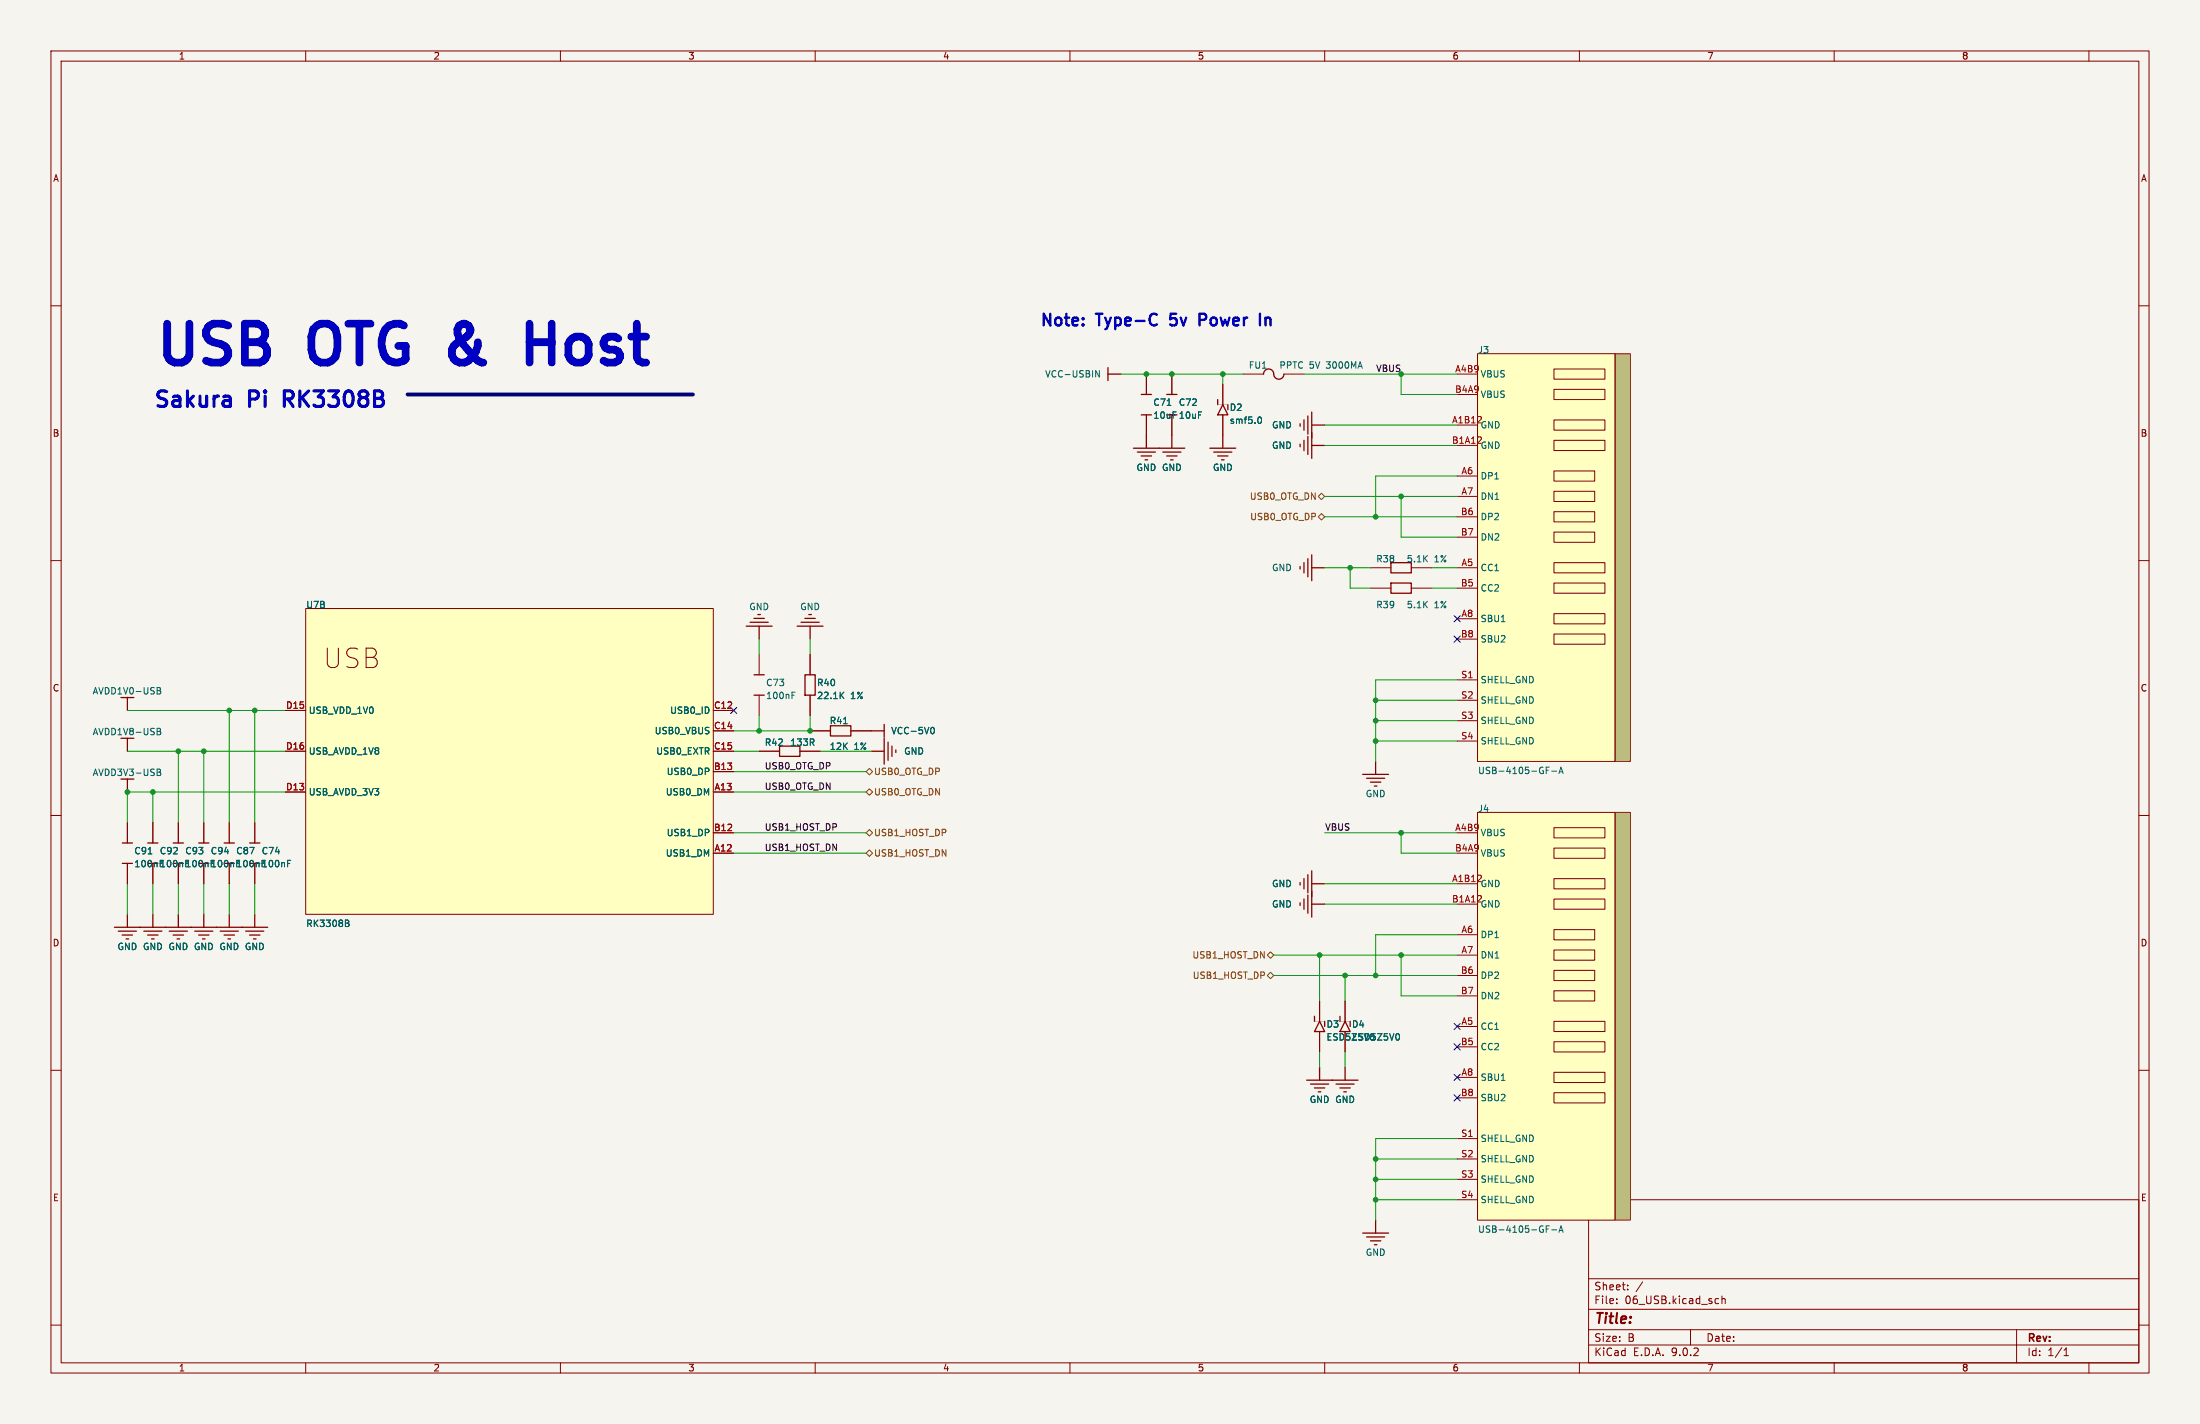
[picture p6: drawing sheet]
<svg xmlns="http://www.w3.org/2000/svg" width="432mm" height="279mm" viewBox="0 0 432 279" stroke-linecap="round" stroke-linejoin="round" font-family="sans-serif">
<path d="M0 0h431.8v279.4h-431.8z" fill="#f5f4ef" stroke="#f5f4ef" stroke-width=".2"/>
<g fill="none" stroke="#830000" stroke-width=".2">
<path d="M10 10h411.8v259.4h-411.8zM12 12h407.8v255.4h-407.8zM60 10v2M110 10v2M160 10v2M210 10v2M260 10v2M310 10v2M360 10v2M410 10v2M10 60h2M419.8 60h2"/>
<path d="M10 110h2M419.8 110h2M10 160h2M419.8 160h2M35 161.4v4M35 169.4v4M10 210h2M419.8 210h2M311.8 235.4h108v32h-108zM10 260h2M311.8 256.9h108M311.8 250.9h108"/>
<path d="M317.3 255.6v.2M317.3 254.9v.1M319.5 252.9v.2M319.5 252.2v.1M322.4 251.5l-1.3 1.9M336.9 254.8l.4 .1M337.3 255.7l-.4 .1M338 254.9l.2-.1 .3 .1 .1 .9M338 254.3v1.5M419.8 260h2M60 267.4v2M110 267.4v2"/>
<path d="M160 267.4v2M210 267.4v2M260 267.4v2M310 267.4v2M311.8 263.9h108M311.8 260.9h108M331.8 260.9v3M360 267.4v2M395.8 260.9v6.5M405.1 266h.9M405.1 264.9l.4-.4v1.5M410 267.4v2"/>
</g>
<g fill="none" stroke="#830000" stroke-width=".25">
<path d="M217.5 72.1v2.6M217.5 73.4h2.5M255.2 83.1v.6M255.9 82.4v2M256.7 81.6v3.6M257.5 80.9v5M257.5 83.4h2.5M25 152.9v2.5M30 179.4v2.5M34 165.4h2M27.5 181.9h5M28.2 182.7h3.6"/>
<path d="M29 183.5h2M29.7 184.2h.6M258 199.4v1M256.5 211.9h5M257.2 212.7h3.6M258 213.5h2M258.7 214.2h.6M259 209.4v2.5M270 239.4v2.5M267.5 241.9h5M268.2 242.7h3.6M269 243.5h2"/>
<path d="M269.7 244.2h.6"/>
</g>
<path d="M215.1 72.7l.7 1.3v-1.3M30.8 150.9l.6 .1 .1 .3-.2 .2M30.8 151.5h.5M31.3 151.5l.3 .2-.1 .3-.7 .2" fill="none" stroke="#006363" stroke-width=".2"/>
<path d="M258 200.4h2z" fill="#830000"/>
<g fill="none" stroke="#830000" stroke-width=".25">
<path d="M224 77.4h2M229 77.4h2M239 78.4v1M240 79.4l1 2h-2zM248 73.4a1.05 1.05 0 0 1 1.2-1 1.05 1.05 0 0 1 .9 1.3 1 1 0 0 0 1.1 .7 1 1 0 0 0 .8-1M222.5 87.9h10M223.2 88.7h3.6M224 89.5h2M224 81.4h2M224.7 90.2h.6M225 85.4v2.5M228.2 88.7h3.6"/>
<path d="M229 89.5h2M229 81.4h2M229.7 90.2h.6M230 85.4v2.5M237.5 87.9h5M238.2 88.7h3.6M239 89.5h2M239.7 90.2h.6M240 85.4v2.5M255.2 87.1v.6M255.9 86.4v2M256.7 85.6v3.6"/>
<path d="M257.5 84.9v5M257.5 87.4h2.5M255.2 111.1v.6M255.9 110.4v2M256.7 109.6v3.6M257.5 108.9v5M257.5 111.4h2.5M273 110.4h4v2h-4zM25 136.9v2.5M146.5 122.9h5M147.2 122.1h3.6M148 121.3h2"/>
<path d="M148 132.4h2M148 136.4h2M148.7 120.6h.6M149 122.9v2.5M156.5 122.9h5M157.2 122.1h3.6M158 121.3h2M158 132.4h2v4h-2zM158.7 120.6h.6M159 122.9v2.5M25 144.9v2.5M171 147.4h2.5"/>
<path d="M173.5 144.9v5M174.3 145.6v3.6M175.1 146.4v2M175.8 147.1v.6M49 165.4h2M259 200.4l1 2h-2z"/>
</g>
<g fill="none" stroke="#830000" stroke-width=".2">
<path d="M225 73.4v4M230 73.4v4M239 79.4h2M240 75.4v4M244 73.4h4M252 73.4h4M225 81.4v4M230 81.4v4M240 81.4v4M269 111.4h4M277 111.4h4M149 128.4v4"/>
<path d="M149 136.4v4M159 128.4v4M159 136.4v4M50 161.4v4M50 169.4v4M259 196.4v4M259 202.4v4"/>
</g>
<g fill="none" stroke="#006363" stroke-width=".2">
<path d="M229.1 79.5h.7M247 81.9l.2-.1a.68 .68 0 0 1 .4 .6 .68 .68 0 0 1-.4 .7l-.2-.1M30.8 134.9l.6 .1 .1 .3-.2 .2M30.8 135.5h.5M31.3 135.5l.3 .2-.1 .3-.7 .2M155.4 136.4h.5M155.4 135.8h.6M165.1 136.4l.5 .7M165.6 135.8l-.7 .7M30.8 142.9l.6 .1 .1 .3-.2 .2M30.8 143.5h.5M31.3 143.5l.3 .2-.1 .3-.7 .2"/>
<path d="M56.4 169.4h.5M56.4 168.8h.6"/>
</g>
<path d="M60 119.4h80v60h-80z" fill="#ffffc2"/>
<path d="M60 119.4h80v60h-80z" fill="none" stroke="#7f0000" stroke-width=".2"/>
<path d="M56 139.4h4M140 139.4h4M56 147.4h4M56 155.4h4M140 147.4h4M140 155.4h4M140 143.4h4M140 151.4h4M140 163.4h4M140 167.4h4" fill="none" stroke="#830000" stroke-width=".2"/>
<path d="M67.8 180.5l.6 .1 .1 .3-.3 .2M67.8 181.1h.4M68.2 181.1l.3 .3v.3l-.7 .1" fill="none" stroke="#006363" stroke-width=".2"/>
<path d="M267.5 151.9h5M268.2 152.7h3.6M269 153.5h2M269.7 154.2h.6M270 149.4v2.5" fill="none" stroke="#830000" stroke-width=".25"/>
<g fill="#f1c231">
<path d="M305 92.4h8v2h-8z"/>
<path d="M305 96.4h8v2h-8z"/>
<path d="M305 100.4h8v2h-8z"/>
<path d="M305 104.4h8v2h-8z"/>
<path d="M305 72.4h10v2h-10z"/>
<path d="M305 76.4h10v2h-10z"/>
<path d="M305 82.4h10v2h-10z"/>
<path d="M305 86.4h10v2h-10z"/>
<path d="M305 110.4h10v2h-10z"/>
<path d="M305 114.4h10v2h-10z"/>
<path d="M305 120.4h10v2h-10z"/>
<path d="M305 124.4h10v2h-10z"/>
</g>
<path d="M290 69.4h27v80h-27z" fill="#ffffc2"/>
<path d="M317 69.4h3v80h-3z" fill="#bcbc7f"/>
<g fill="none" stroke="#7f0000" stroke-width=".2">
<path d="M290 69.4h27v80h-27zM305 72.4h10v2h-10zM305 76.4h10v2h-10zM305 92.4h8v2h-8zM305 96.4h8v2h-8zM305 82.4h10v2h-10zM305 86.4h10v2h-10zM305 100.4h8v2h-8zM305 104.4h8v2h-8zM305 110.4h10v2h-10zM305 114.4h10v2h-10zM305 120.4h10v2h-10z"/>
<path d="M305 124.4h10v2h-10z"/>
</g>
<path d="M317 69.4h3v80h-3z" fill="none" stroke="#841f0b" stroke-width=".2"/>
<g fill="none" stroke="#830000" stroke-width=".2">
<path d="M286 73.4h4M286 77.4h4M286 83.4h4M286 87.4h4M286 93.4h4M286 97.4h4M269 115.4h4M277 115.4h4M286 101.4h4M286 105.4h4M286 111.4h4M286 115.4h4"/>
<path d="M286 121.4h4M286 125.4h4M286 133.4h4M286 137.4h4M286 141.4h4M286 145.4h4"/>
</g>
<path d="M294.7 122h.7M182.8 142.8l.2-.1a.68 .68 0 0 1 .4 .6 .68 .68 0 0 1-.4 .7l-.2-.1M303.5 151.1h.4M303.5 150.5h.6M304.6 151.3h.9M306 151.8l.4-1.3 .4 1.3M306.1 151.4h.6" fill="none" stroke="#006363" stroke-width=".2"/>
<path d="M273 114.4h4v2h-4zM171 143.4h2.5M173.5 142.1v2.6M263 199.4v1" fill="none" stroke="#830000" stroke-width=".25"/>
<path d="M263 200.4h2z" fill="#830000"/>
<path d="M153 146.4h4v2h-4zM163 142.4h4v2h-4zM261.5 211.9h5M262.2 212.7h3.6M263 213.5h2M263.7 214.2h.6M264 200.4l1 2h-2zM264 209.4v2.5" fill="none" stroke="#830000" stroke-width=".25"/>
<path d="M149 147.4h4M157 147.4h4M159 143.4h4M167 143.4h4M264 196.4v4M264 202.4v4" fill="none" stroke="#830000" stroke-width=".2"/>
<path d="M165.6 142h.7M274.6 203.1v.7" fill="none" stroke="#006363" stroke-width=".2"/>
<g fill="#f1c231">
<path d="M305 182.4h8v2h-8z"/>
<path d="M305 186.4h8v2h-8z"/>
<path d="M305 190.4h8v2h-8z"/>
<path d="M305 194.4h8v2h-8z"/>
<path d="M305 162.4h10v2h-10z"/>
<path d="M305 166.4h10v2h-10z"/>
<path d="M305 172.4h10v2h-10z"/>
<path d="M305 176.4h10v2h-10z"/>
<path d="M305 200.4h10v2h-10z"/>
<path d="M305 204.4h10v2h-10z"/>
<path d="M305 210.4h10v2h-10z"/>
<path d="M305 214.4h10v2h-10z"/>
</g>
<path d="M290 159.4h27v80h-27z" fill="#ffffc2"/>
<path d="M317 159.4h3v80h-3z" fill="#bcbc7f"/>
<g fill="none" stroke="#7f0000" stroke-width=".2">
<path d="M290 159.4h27v80h-27zM305 162.4h10v2h-10zM305 166.4h10v2h-10zM305 172.4h10v2h-10zM305 176.4h10v2h-10zM305 182.4h8v2h-8zM305 186.4h8v2h-8zM305 190.4h8v2h-8zM305 194.4h8v2h-8zM305 200.4h10v2h-10zM305 204.4h10v2h-10zM305 210.4h10v2h-10z"/>
<path d="M305 214.4h10v2h-10z"/>
</g>
<path d="M317 159.4h3v80h-3z" fill="none" stroke="#841f0b" stroke-width=".2"/>
<g fill="none" stroke="#830000" stroke-width=".2">
<path d="M225 73.4v4M230 73.4v4M240 75.4v4M225 81.4v4M230 81.4v4M240 81.4v4M56 139.4h4M140 139.4h4M159 128.4v4M159 136.4v4M56 147.4h4M56 155.4h4"/>
<path d="M140 143.4h4M140 147.4h4M140 155.4h4M140 151.4h4M149 147.4h4M157 147.4h4M159 143.4h4M167 143.4h4M25 161.4v4M25 169.4v4M30 161.4v4M30 169.4v4"/>
<path d="M35 161.4v4M35 169.4v4M40 161.4v4M40 169.4v4M45 161.4v4M45 169.4v4M50 161.4v4M50 169.4v4M140 163.4h4M140 167.4h4M286 163.4h4M286 167.4h4"/>
<path d="M286 173.4h4M286 177.4h4M259 196.4v4M264 196.4v4M286 183.4h4M286 187.4h4M286 191.4h4M286 195.4h4M259 202.4v4M264 202.4v4M286 201.4h4M286 205.4h4"/>
<path d="M286 211.4h4M286 215.4h4M286 223.4h4M286 227.4h4M286 231.4h4M286 235.4h4"/>
</g>
<g fill="none" stroke="#006363" stroke-width=".2">
<path d="M229.1 79.5h.7M247 81.9l.2-.1a.68 .68 0 0 1 .4 .6 .68 .68 0 0 1-.4 .7l-.2-.1M165.1 136.4l.5 .7M165.6 135.8l-.7 .7M165.6 142h.7M182.8 142.8l.2-.1a.68 .68 0 0 1 .4 .6 .68 .68 0 0 1-.4 .7l-.2-.1M29.1 167.5h.7M56.4 169.4h.5M56.4 168.8h.6M67.8 180.5l.6 .1 .1 .3-.3 .2M67.8 181.1h.4M68.2 181.1l.3 .3v.3l-.7 .1"/>
<path d="M274.6 203.1v.7M294.7 212h.7M303.5 241.1h.4M303.5 240.5h.6M304.6 241.3h.9M306 241.8l.4-1.3 .4 1.3M306.1 241.4h.6"/>
</g>
<g fill="none" stroke="#830000" stroke-width=".25">
<path d="M24 165.4h2M24 169.4h2M25 179.4v2.5M29 165.4h2M35 179.4v2.5M39 165.4h2M40 179.4v2.5M44 165.4h2M45 179.4v2.5M50 179.4v2.5M255.2 173.1v.6M255.2 177.1v.6"/>
<path d="M255.9 172.4v2M255.9 176.4v2M256.7 171.6v3.6M256.7 175.6v3.6M257.5 170.9v9M257.5 177.4h2.5M257.5 173.4h2.5M22.5 181.9h5M23.2 182.7h3.6M24 183.5h2M24.7 184.2h.6M32.5 181.9h20"/>
<path d="M33.2 182.7h3.6M34 183.5h2M34.7 184.2h.6M38.2 182.7h3.6M39 183.5h2M39.7 184.2h.6M43.2 182.7h3.6M44 183.5h2M44.7 184.2h.6M48.2 182.7h3.6M49 183.5h2M49.7 184.2h.6"/>
</g>
<path d="M258.7 97.4l.7-.6 .6 .6-.6 .6zM258.7 101.4l.7-.6 .6 .6-.6 .6zM170 151.4l.6-.6 .7 .6-.7 .6zM170 155.4l.6-.6 .7 .6-.7 .6zM170.6 166.8l.7 .6-.7 .6-.6-.6zM170.6 162.8l.7 .6-.7 .6-.6-.6zM248.7 187.4l.7-.6 .6 .6-.6 .6zM248.7 191.4l.7-.6 .6 .6-.6 .6z" fill="none" stroke="#715500" stroke-width=".2"/>
<path d="M80 77.4h56" fill="none" stroke="#00007f" stroke-width=".76"/>
<g fill="none" stroke="#009500" stroke-width=".2">
<path d="M220 73.4h24M240 73.4v2M256 73.4h30M275 73.4v4h11M260 83.4h26M260 97.4h26M260 87.4h26M275 97.4v8h11M286 93.4h-16v8M260 111.4h9M260 101.4h26M265 111.4v4h4"/>
<path d="M281 111.4h5M281 115.4h5M25 139.4h31M45 139.4v22M50 139.4v22M149 125.4v3M159 125.4v3M270 137.4h16M286 133.4h-16v16M25 147.4h31M30 155.4v6M35 147.4v14"/>
<path d="M40 147.4v14M56 155.4h-31v6M144 147.4h5M144 155.4h26M144 151.4h26M149 140.4v3M159 140.4v3h-15M161 147.4h10M270 141.4h16M270 145.4h16M25 173.4v6M30 173.4v6"/>
<path d="M35 173.4v6M40 173.4v6M45 173.4v6M50 173.4v6M144 163.4h26M144 167.4h26M260 173.4h26M260 163.4h26M260 177.4h26M275 163.4v4h11M250 187.4h36M250 191.4h36"/>
<path d="M259 187.4v9M264 191.4v5M275 187.4v8h11M286 183.4h-16v8M259 206.4v3M264 206.4v3M270 231.4h16M270 227.4h16M270 235.4h16M286 223.4h-16v16"/>
</g>
<g fill="none" stroke="#000083" stroke-width=".2">
<path d="M143.4 138.8l1.2 1.2M144.6 138.8l-1.2 1.2M285.4 120.8l1.2 1.2M285.4 124.8l1.2 1.2M286.6 120.8l-1.2 1.2M286.6 124.8l-1.2 1.2M285.4 200.8l1.2 1.2M285.4 204.8l1.2 1.2M285.4 214.8l1.2 1.2M285.4 210.8l1.2 1.2M286.6 200.8l-1.2 1.2M286.6 204.8l-1.2 1.2"/>
<path d="M286.6 214.8l-1.2 1.2M286.6 210.8l-1.2 1.2"/>
</g>
<path d="M229.7 63.6l.1 .1M229.8 61.6l-.1 1 .1-.1M236.5 61.7l-1.1-.1v2.2M236.5 62.6l-1.1 .2M248.4 62.3v1.5M248.4 62.5a.57 .57 0 0 1 1 .1v1.2" fill="none" stroke="#0000c2" stroke-width=".46"/>
<path d="M103.9 63.5v7.6M103.9 67.1h4.4" fill="none" stroke="#0000c2" stroke-width="1.5"/>
<path d="M55.8 78.3h1.2M57 76.7h-1.2v3" fill="none" stroke="#0000c2" stroke-width=".61"/>
<g fill="#009500" stroke="#009500" stroke-width=".2">
<circle cx="240" cy="73.4" r=".46"/>
<circle cx="275" cy="73.4" r=".46"/>
<circle cx="225" cy="73.4" r=".46"/>
<circle cx="230" cy="73.4" r=".46"/>
<circle cx="270" cy="141.4" r=".46"/>
<circle cx="275" cy="187.4" r=".46"/>
<circle cx="275" cy="163.4" r=".46"/>
<circle cx="259" cy="187.4" r=".46"/>
<circle cx="270" cy="145.4" r=".46"/>
<circle cx="159" cy="143.4" r=".46"/>
<circle cx="149" cy="143.4" r=".46"/>
<circle cx="270" cy="227.4" r=".46"/>
<circle cx="270" cy="235.4" r=".46"/>
<circle cx="270" cy="231.4" r=".46"/>
<circle cx="270" cy="191.4" r=".46"/>
<circle cx="264" cy="191.4" r=".46"/>
<circle cx="30" cy="155.4" r=".46"/>
<circle cx="25" cy="155.4" r=".46"/>
<circle cx="50" cy="139.4" r=".46"/>
<circle cx="45" cy="139.4" r=".46"/>
<circle cx="40" cy="147.4" r=".46"/>
<circle cx="35" cy="147.4" r=".46"/>
<circle cx="265" cy="111.4" r=".46"/>
<circle cx="270" cy="101.4" r=".46"/>
<circle cx="270" cy="137.4" r=".46"/>
<circle cx="275" cy="97.4" r=".46"/>
</g>
<g font-size="10.6" fill="#0000c2">
<text x="30" y="72.2">USB</text>
<text x="61.7" y="72.2">OTG &amp;</text>
<text x="110.3" y="72.2">Host</text>
</g>
<text font-size="5.3" fill="#830000" x="63.5" y="131.4">USB</text>
<g font-size="4.2" fill="#0000c2">
<text x="30" y="80.2">Sakura</text>
<text x="49.1" y="80.2">Pi</text>
<text x="57.1" y="80.2">RK3308B</text>
</g>
<g font-size="3.2" fill="#0000c2">
<text x="204" y="64.2">Note:</text>
<text x="215.5" y="64.2">Type-C</text>
<text x="230.8" y="64.2">5v</text>
<text x="237.3" y="64.2">Power</text>
</g>
<text font-size="2.8" fill="#830000" x="312.8" y="260.3">Title:</text>
<g font-size="2.1" fill="#830000">
<text x="312.8" y="256.1">File:</text>
<text x="312.8" y="253.4">Sheet:</text>
<text x="318.9" y="256.1">06_USB.kicad_sch</text>
<text x="312.8" y="263.5">Size:</text>
<text x="319.5" y="263.5">B</text>
<text x="334.8" y="263.5">Date:</text>
<text x="397.8" y="263.7">Rev:</text>
<text x="312.8" y="266.3">KiCad</text>
<text x="320.5" y="266.3">E.D.A.</text>
<text x="328.1" y="266.3">9.0.2</text>
<text x="397.8" y="266.3">Id:</text>
<text x="401.9" y="266.3">1/1</text>
</g>
<g font-size="1.8" fill="#830000">
<text x="35" y="11.9">1</text>
<text x="85" y="11.9">2</text>
<text x="135" y="11.9">3</text>
<text x="185" y="11.9">4</text>
<text x="235" y="11.9">5</text>
<text x="285" y="11.9">6</text>
<text x="335" y="11.9">7</text>
<text x="385" y="11.9">8</text>
<text x="10.3" y="35.9">A</text>
<text x="420.1" y="35.9">A</text>
<text x="10.3" y="85.9">B</text>
<text x="420.1" y="85.9">B</text>
<text x="10.3" y="135.9">C</text>
<text x="420.1" y="135.9">C</text>
<text x="10.3" y="185.9">D</text>
<text x="420.1" y="185.9">D</text>
<text x="10.3" y="235.9">E</text>
<text x="420.1" y="235.9">E</text>
<text x="35" y="269.3">1</text>
<text x="85" y="269.3">2</text>
<text x="135" y="269.3">3</text>
<text x="185" y="269.3">4</text>
<text x="235" y="269.3">5</text>
<text x="285" y="269.3">6</text>
<text x="335" y="269.3">7</text>
<text x="385" y="269.3">8</text>
</g>
<g font-size="1.8" fill="#006363">
<text x="290" y="69.5">J3</text>
<text x="205" y="74.3">VCC-USBIN</text>
<text x="245" y="72.5">FU1</text>
<text x="251" y="72.5">PPTC 5V</text>
<text x="260.4" y="72.5">3000MA</text>
<text x="290.5" y="74.3">VBUS</text>
<text x="226.3" y="79.8">C71</text>
<text x="226.3" y="82.4">10uF</text>
<text x="231.3" y="79.8">C72</text>
<text x="231.3" y="82.4">10uF</text>
<text x="241.3" y="80.8">D2</text>
<text x="241.3" y="83.4">smf5.0</text>
<text x="290.5" y="78.3">VBUS</text>
<text x="249.6" y="84.3">GND</text>
<text x="249.6" y="88.3">GND</text>
<text x="290.5" y="84.3">GND</text>
<text x="290.5" y="88.3">GND</text>
<text x="223" y="92.6">GND GND</text>
<text x="238" y="92.6">GND</text>
<text x="290.5" y="94.3">DP1</text>
<text x="290.5" y="98.3">DN1</text>
<text x="290.5" y="102.3">DP2</text>
<text x="290.5" y="106.3">DN2</text>
<text x="249.6" y="112.3">GND</text>
<text x="270" y="110.5">R38</text>
<text x="276" y="110.5">5.1K</text>
<text x="281.5" y="110.5">1%</text>
<text x="290.5" y="112.3">CC1</text>
<text x="60" y="119.5">U7B</text>
<text x="147" y="119.9">GND</text>
<text x="157" y="119.9">GND</text>
<text x="270" y="119.5">R39</text>
<text x="276" y="119.5">5.1K</text>
<text x="281.5" y="119.5">1%</text>
<text x="290.5" y="116.3">CC2</text>
<text x="290.5" y="122.3">SBU1</text>
<text x="290.5" y="126.3">SBU2</text>
<text x="18.1" y="136.5">AVDD1V0-USB</text>
<text x="150.3" y="134.8">C73</text>
<text x="150.3" y="137.4">100nF</text>
<text x="160.3" y="134.8">R40</text>
<text x="160.3" y="137.4">22.1K</text>
<text x="166.9" y="137.4">1%</text>
<text x="290.5" y="134.3">SHELL_GND</text>
<text x="60.5" y="140.3">USB_VDD_1V0</text>
<text x="131.4" y="140.3">USB0_ID</text>
<text x="162.8" y="142.3">R41</text>
<text x="290.5" y="138.3">SHELL_GND</text>
<text x="290.5" y="142.3">SHELL_GND</text>
<text x="18.1" y="144.5">AVDD1V8-USB</text>
<text x="60.5" y="148.3">USB_AVDD_1V8</text>
<text x="128.4" y="144.3">USB0_VBUS</text>
<text x="128.7" y="148.3">USB0_EXTR</text>
<text x="150" y="146.5">R42</text>
<text x="155" y="146.5">133R</text>
<text x="162.8" y="147.3">12K</text>
<text x="167.6" y="147.3">1%</text>
<text x="174.8" y="144.3">VCC-5V0</text>
<text x="177.4" y="148.3">GND</text>
<text x="290.5" y="146.3">SHELL_GND</text>
<text x="18.1" y="152.5">AVDD3V3-USB</text>
<text x="130.8" y="152.3">USB0_DP</text>
<text x="290" y="152.1">USB-4105-GF-A</text>
<text x="60.5" y="156.3">USB_AVDD_3V3</text>
<text x="130.6" y="156.3">USB0_DM</text>
<text x="268" y="156.6">GND</text>
<text x="290" y="159.5">J4</text>
<text x="26.3" y="167.8">C91</text>
<text x="31.3" y="167.8">C92</text>
<text x="36.3" y="167.8">C93</text>
<text x="41.3" y="167.8">C94</text>
<text x="46.3" y="167.8">C87</text>
<text x="51.3" y="167.8">C74</text>
<text x="130.8" y="164.3">USB1_DP</text>
<text x="290.5" y="164.3">VBUS</text>
<text x="26.3" y="170.4">100nF100nF100nF100nF100nF100nF</text>
<text x="130.6" y="168.3">USB1_DM</text>
<text x="290.5" y="168.3">VBUS</text>
<text x="249.6" y="178.3">GND</text>
<text x="249.6" y="174.3">GND</text>
<text x="290.5" y="174.3">GND</text>
<text x="290.5" y="178.3">GND</text>
<text x="60" y="182.1">RK3308B</text>
<text x="290.5" y="184.3">DP1</text>
<text x="23" y="186.6">GND GND GND GND GND GND</text>
<text x="290.5" y="188.3">DN1</text>
<text x="290.5" y="192.3">DP2</text>
<text x="290.5" y="196.3">DN2</text>
<text x="260.3" y="201.8">D3</text>
<text x="265.3" y="201.8">D4</text>
<text x="290.5" y="202.3">CC1</text>
<text x="260.3" y="204.4">ESD5Z5V0</text>
<text x="265.3" y="204.4">ESD5Z5V0</text>
<text x="290.5" y="206.3">CC2</text>
<text x="290.5" y="212.3">SBU1</text>
<text x="257" y="216.6">GND GND</text>
<text x="290.5" y="216.3">SBU2</text>
<text x="290.5" y="224.3">SHELL_GND</text>
<text x="290.5" y="228.3">SHELL_GND</text>
<text x="290.5" y="232.3">SHELL_GND</text>
<text x="290.5" y="236.3">SHELL_GND</text>
<text x="290" y="242.1">USB-4105-GF-A</text>
<text x="268" y="246.6">GND</text>
</g>
<g font-size="1.8" fill="#0f0f0f">
<text x="270" y="73.1">VBUS</text>
<text x="150" y="155.1">USB0_OTG_DN</text>
<text x="150" y="151.1">USB0_OTG_DP</text>
<text x="150" y="167.1">USB1_HOST_DN</text>
<text x="150" y="163.1">USB1_HOST_DP</text>
<text x="260" y="163.1">VBUS</text>
</g>
<g font-size="1.8" fill="#a80000">
<text x="285.5" y="73.1">A4B9</text>
<text x="285.5" y="77.1">B4A9</text>
<text x="284.9" y="83.1">A1B12</text>
<text x="284.9" y="87.1">B1A12</text>
<text x="286.7" y="93.1">A6</text>
<text x="286.7" y="101.1">B6</text>
<text x="286.7" y="97.1">A7</text>
<text x="286.7" y="105.1">B7</text>
<text x="286.7" y="111.1">A5</text>
<text x="286.7" y="115.1">B5</text>
<text x="286.7" y="125.1">B8</text>
<text x="286.7" y="121.1">A8</text>
<text x="286.7" y="133.1">S1</text>
<text x="286.7" y="137.1">S2</text>
<text x="56.1" y="139.1">D15</text>
<text x="140.1" y="139.1">C12</text>
<text x="140.1" y="143.1">C14</text>
<text x="286.7" y="141.1">S3</text>
<text x="56.1" y="147.1">D16</text>
<text x="140.1" y="147.1">C15</text>
<text x="286.7" y="145.1">S4</text>
<text x="56.1" y="155.1">D13</text>
<text x="140.1" y="151.1">B13</text>
<text x="140.1" y="155.1">A13</text>
<text x="140.1" y="163.1">B12</text>
<text x="140.1" y="167.1">A12</text>
<text x="285.5" y="163.1">A4B9</text>
<text x="285.5" y="167.1">B4A9</text>
<text x="284.9" y="173.1">A1B12</text>
<text x="284.9" y="177.1">B1A12</text>
<text x="286.7" y="183.1">A6</text>
<text x="286.7" y="191.1">B6</text>
<text x="286.7" y="187.1">A7</text>
<text x="286.7" y="195.1">B7</text>
<text x="286.7" y="201.1">A5</text>
<text x="286.7" y="205.1">B5</text>
<text x="286.7" y="215.1">B8</text>
<text x="286.7" y="211.1">A8</text>
<text x="286.7" y="223.1">S1</text>
<text x="286.7" y="227.1">S2</text>
<text x="286.7" y="231.1">S3</text>
<text x="286.7" y="235.1">S4</text>
</g>
<g font-size="1.8" fill="#715500">
<text x="245.2" y="98.3">USB0_OTG_DN</text>
<text x="245.3" y="102.3">USB0_OTG_DP</text>
<text x="171.5" y="152.3">USB0_OTG_DP</text>
<text x="171.5" y="156.3">USB0_OTG_DN</text>
<text x="171.5" y="164.3">USB1_HOST_DP</text>
<text x="171.5" y="168.3">USB1_HOST_DN</text>
<text x="233.9" y="188.3">USB1_HOST_DN</text>
<text x="234" y="192.3">USB1_HOST_DP</text>
</g>
</svg>
